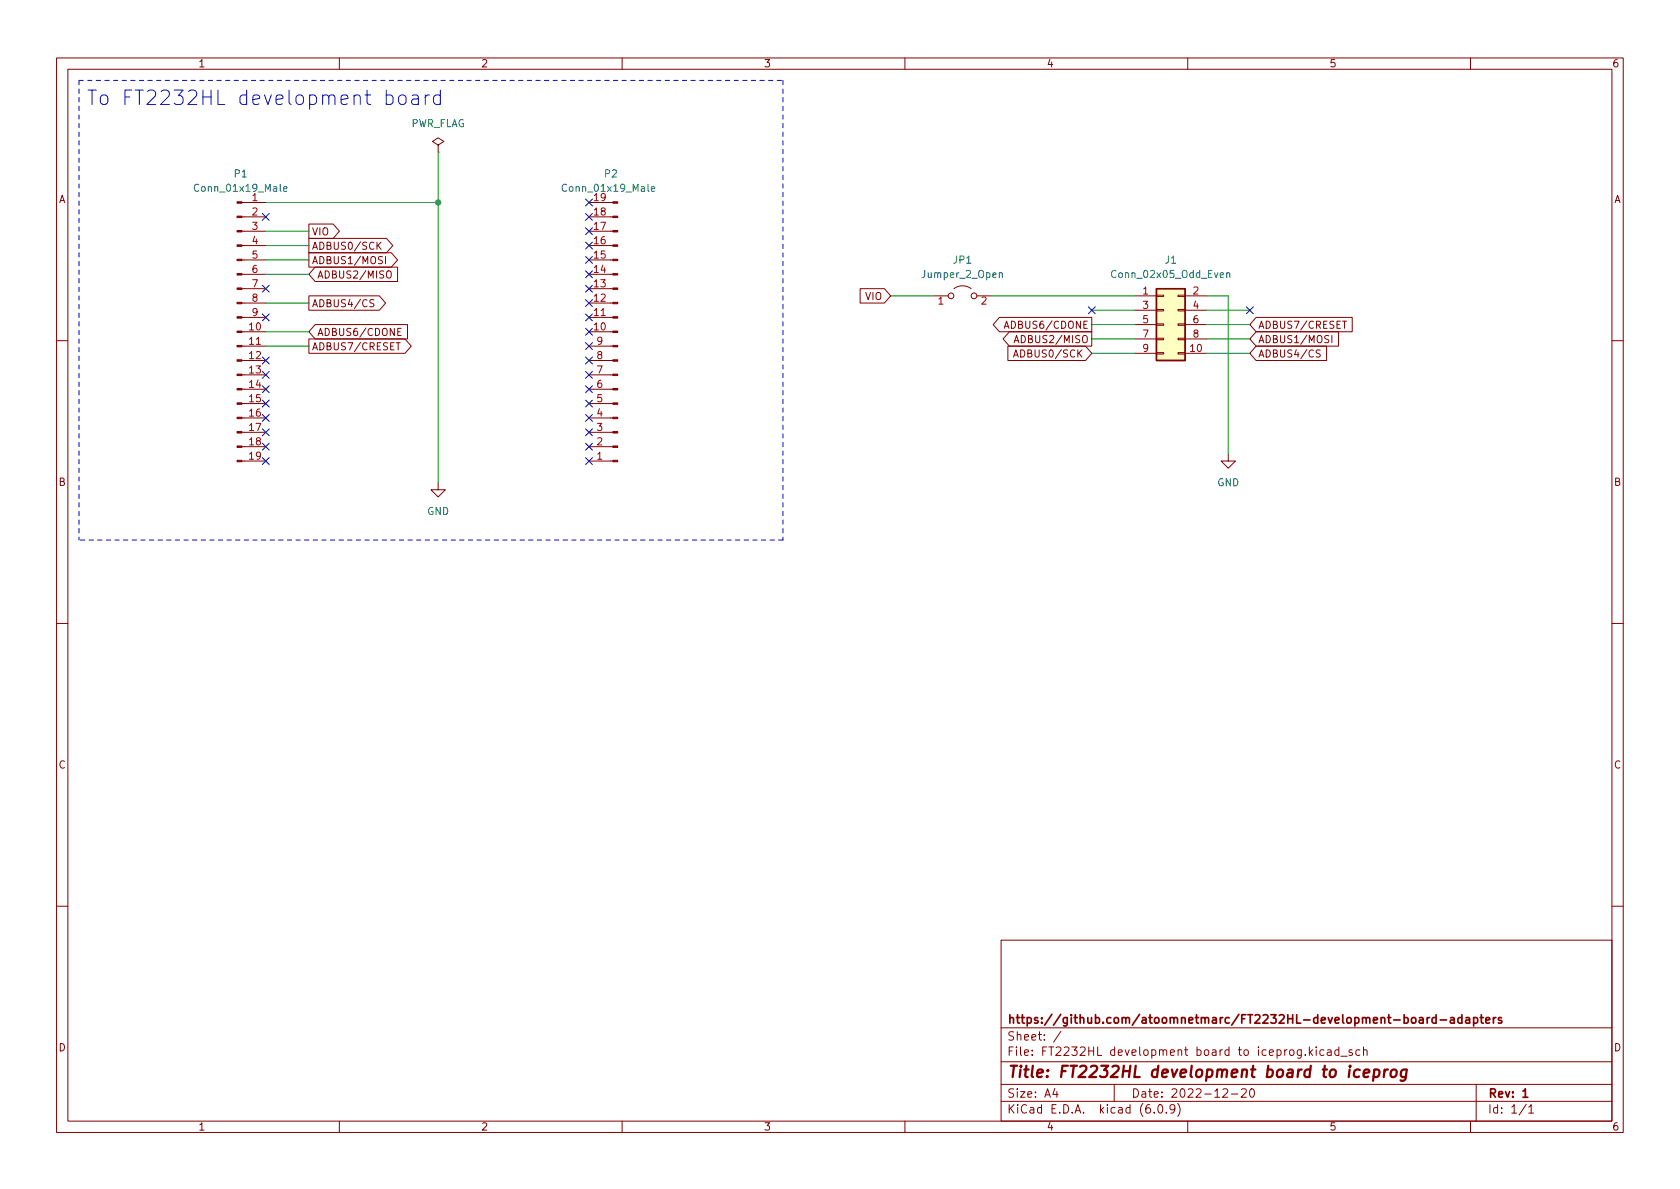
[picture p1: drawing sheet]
<svg xmlns="http://www.w3.org/2000/svg" width="297mm" height="210mm" viewBox="0 0 297 210" stroke-linecap="round" stroke-linejoin="round" font-family="sans-serif">
<g fill="none" stroke="#840000" stroke-width=".18">
<path d="M10 10.2h277v190.1h-277zM12 12.2h273v186.1h-273zM60 10.2v2M110 10.2v2M160 10.2v2M210 10.2v2M260 10.2v2M42.8 38.3h4.2M42.8 35.8h4.2M54.6 39.6h4.3l1.1 1.3-1.1 1.3h-4.3zM77.5 25.6l1-.6-1-.6-1 .6 1 .6v1.3M77.5 26.9h.1"/>
<path d="M104.1 38.3h4.3M104.1 35.8h4.3M42.8 58.7h4.2M42.8 56.1h4.2M42.8 53.6h4.2M42.8 51h4.2M42.8 48.5h4.2M42.8 46h4.2M42.8 43.4h4.2M42.8 40.9h4.2M54.6 44.7h14.6l1.1 1.3-1.1 1.2h-14.6zM54.6 42.2h13.7l1.1 1.2-1.1 1.3h-13.7z"/>
<path d="M54.6 52.3h12.5l1.1 1.3-1.1 1.3h-12.5zM54.6 59.9h17l1.1 1.3-1.1 1.3h-17zM55.7 57.4h16.4v2.5h-16.4l-1.1-1.2zM55.7 47.2h14.6v2.6h-14.6l-1.1-1.3zM66.1 53h-.5l-.2 .1v.4l.6 .2 .1 .3-.2 .3-.5-.1M66.8 43.4l.6 .7M67.4 42.8l-.7 .7M68.2 45.4v1.2M68.4 48.1l.2-.2a.43 .43 0 0 1 .6 .4v.5a.42 .42 0 0 1-.4 .4 .42 .42 0 0 1-.5-.4zM70.3 58.7h.5M70.9 58.1h-.6v1.2h.6M104.1 58.7h4.3"/>
<path d="M104.1 56.1h4.3M104.1 53.6h4.3M104.1 51h4.3M104.1 48.5h4.3M104.1 46h4.3M104.1 43.4h4.3M104.1 40.9h4.3M152.1 51h4.3l1.1 1.3-1.1 1.3h-4.3zM165.1 52.3h2.5M168.7 51a2.54 2.54 0 0 1 3 0M172.7 52.3h2.6M176.7 56.1h16.3v2.6h-16.3l-1.1-1.3z"/>
<path d="M177.5 58.1l.5-1.3 .4 1.3M177.7 57.7h.6M178.5 58.7h14.5v2.5h-14.5l-1.1-1.3zM200.7 52.3h3.8M200.7 54.9h3.8M200.7 57.4h3.8M200.7 59.9h3.8M204.5 59.8h1.2v.3h-1.2zM204.5 57.3h1.2v.2h-1.2zM204.5 54.7h1.2v.3h-1.2zM204.5 52.2h1.2v.2h-1.2zM208.3 59.8h1.2v.3h-1.2z"/>
<path d="M208.3 57.3h1.2v.2h-1.2zM208.3 54.7h1.2v.3h-1.2zM208.3 52.2h1.2v.2h-1.2zM209.5 52.3h3.9M209.5 54.9h3.9M209.5 57.4h3.9M209.5 59.9h3.9M222.1 56.1h17v2.6h-17l-1.1-1.3zM222.1 58.7h14.6v2.5h-14.6l-1.1-1.3zM235.5 59.3v1.3M237.4 56.8h.7M10 60.2h2"/>
<path d="M42.8 79h4.2M42.8 76.4h4.2M42.8 73.9h4.2M42.8 71.4h4.2M42.8 68.8h4.2M42.8 66.3h4.2M42.8 63.7h4.2M42.8 61.2h4.2M70 60.6h.8M104.1 79h4.3M104.1 76.4h4.3M104.1 73.9h4.3"/>
<path d="M104.1 71.4h4.3M104.1 68.8h4.3M104.1 66.3h4.3M104.1 63.7h4.3M104.1 61.2h4.3M178.2 61.2h13.7l1.1 1.3-1.1 1.2h-13.7zM179.2 63.1l.4-1.2 .4 1.2M179.3 60.6l.4-1.3 .5 1.3M179.3 62.8h.6M179.4 60.2h.6M200.7 62.5h3.8M204.5 62.4h1.2v.2h-1.2z"/>
<path d="M208.3 62.4h1.2v.2h-1.2zM209.5 62.5h3.9M222.1 61.2h12.4v2.5h-12.4l-1.1-1.2zM233.4 61.9h-.5l-.2 .2 .1 .3 .6 .3v.3l-.2 .1h-.5M285 60.2h2M42.8 81.5h4.2M77.5 85.3v1.3h1.2l-1.2 1.3-1.3-1.3h1.3M104.1 81.5h4.3M217.2 80.3v1.2h1.2l-1.2 1.3-1.3-1.3h1.3M10 110.2h2M285 110.2h2M10 160.2h2"/>
<path d="M177 166.3h108v32h-108zM285 160.2h2M60 198.3v2M110 198.3v2M160 198.3v2M177 194.8h108M177 191.8h108M177 187.8h108M177 181.8h108M186.5 192.5l-.4 1h1M186.9 193v1M187.6 182.4l-1.3 1.9"/>
<path d="M197 191.8v3M204.1 196.7v.1M204.9 195.4l.2-.1a.81 .81 0 0 1 .6 .7 .81 .81 0 0 1-.3 .8h-.2a.81 .81 0 0 1-.6-.6 .81 .81 0 0 1 .3-.8zM206.2 196.7v.1M207.7 196l-.3 .3h-.3l-.2-.3 .1-.6 .4-.1 .2 .2a.99 .99 0 0 1-.3 1.3h-.3M208.2 195.1a1.72 1.72 0 0 1 0 2.3M210 198.3v2M216.2 192.7l.6-.2 .2 .2 .1 .3-1 1h1M217.7 193.5h1.2M219.5 192.7l.6-.2 .2 .2 .1 .3-1 1h1M221.1 192.7l.2-.2a.81 .81 0 0 1 .6 .7 .81 .81 0 0 1-.3 .8h-.2a.81 .81 0 0 1-.3-1.3zM231.5 185.1v1.5"/>
<path d="M231.6 186.1l.5 .5M232.1 185.6l-.6 .6M232.7 185.1v.2M232.7 185.6v1M234.1 185.7l-.5-.1-.2 .3v.4l.1 .3h.6M234.7 185.7h.6l.1 .9M235.4 186l-.5 .1a.29 .29 0 0 0-.3 .2 .29 .29 0 0 0 .3 .3h.5M236.7 185.7l-.4-.1-.3 .3v.4l.1 .3h.6M236.7 185.1v1.5M237.1 186.8h1.1M239.1 185.7l-.4-.1-.2 .2 .1 .3 .5 .1v.4h-.6M240.4 185.7l-.4-.1-.3 .3v.4l.2 .3h.5"/>
<path d="M241.1 185.8l.2-.2 .3 .1 .1 .9M241.1 185.1v1.5M260 198.3v2M261 191.8v6.5M269.9 195.3l-1.3 1.9M270.3 195.8l.4-.5v1.5M270.3 196.8h.9"/>
<circle cx="168.1" cy="52.3" r=".51"/>
<circle cx="172.2" cy="52.3" r=".51"/>
</g>
<g fill="none" stroke="#840000" stroke-width=".3">
<path d="M252.3 179.9v1M252.8 179.9l-.3 .1-.2 .2M253.9 179.4v1.5M258.5 179.4v1.5M260.6 179.9v1.5M261.7 179.9h.6M261.9 179.4v1.3l.4 .2M264.1 179.9v1M264.5 179.9l-.3 .1-.1 .2M253.9 180l-.4-.1-.3 .3v.4l.1 .3h.6M254.6 180.4h1.2M256.5 180h.6v.9"/>
<path d="M257.1 180.3l-.5 .1a.29 .29 0 0 0-.2 .2 .29 .29 0 0 0 .2 .3h.5M258.5 180l-.4-.1-.3 .3v.4l.1 .3h.6M259.2 180h.6v.9M259.8 180.3l-.5 .1a.29 .29 0 0 0-.2 .2 .29 .29 0 0 0 .2 .3h.5M260.6 180l.4-.1 .3 .3v.4l-.2 .3h-.5M262.7 180.4l.7-.1-.1-.3-.4-.1-.2 .2 .1 .8h.5M265.5 180l-.4-.1-.2 .2 .1 .3 .5 .1v.4h-.6M269.3 193l.4-.5v1.5M269.3 194h.8"/>
</g>
<path d="M241.1 189.8l1-.2-.1-.4-.1-.1-.6 .1-.2 1 .2 .3 .6-.1M243 189.2l.2-.1 .6 .1 .1 .3-.1 .6a.66 .66 0 0 1-.9 .3M243 189.1l-.2 2M244.8 189.1l-.1 1.4M245.4 189.1l-.4 .1-.2 .3M246 189.3a.52 .52 0 0 1 .6-.2 .52 .52 0 0 1 .4 .4l-.1 .6a.55 .55 0 0 1-.5 .4 .55 .55 0 0 1-.6-.4zM248.7 189.2a.66 .66 0 0 0-1 .3v.6l.1 .3 .2 .1 .6-.1M248.7 189.1l-.2 1.6a.6 .6 0 0 1-.9 .3" fill="none" stroke="#840000" stroke-width=".4"/>
<path d="M204.5 51h5v12.7h-5z" fill="#ffffc2" stroke="#ffffc2" stroke-width=".18"/>
<path d="M204.5 51h5v12.7h-5z" fill="none" stroke="#840000" stroke-width=".25"/>
<path d="M50.1 33.4l.6-.1v-.2l-.4-.1-.2 .2 .1 .6h.5M115.2 33.4l.6-.1-.1-.2-.4-.1-.1 .2v.6h.5M176.7 48.4l.2-.2 .3 .1v.8M216.9 48.4l.2-.2 .3 .1v.8M216.9 48.2v.9" fill="none" stroke="#006464" stroke-width=".18"/>
<g fill="#840000" stroke="#840000" stroke-width=".18">
<path d="M41.9 81.4h.9v.3h-.9z"/>
<path d="M41.9 78.9h.9v.2h-.9z"/>
<path d="M41.9 76.3h.9v.3h-.9z"/>
<path d="M41.9 73.8h.9v.2h-.9z"/>
<path d="M41.9 71.2h.9v.3h-.9z"/>
<path d="M41.9 68.7h.9v.3h-.9z"/>
<path d="M41.9 66.2h.9v.2h-.9z"/>
<path d="M41.9 63.6h.9v.3h-.9z"/>
<path d="M41.9 61.1h.9v.2h-.9z"/>
<path d="M41.9 58.5h.9v.3h-.9z"/>
<path d="M41.9 56h.9v.3h-.9z"/>
<path d="M41.9 53.5h.9v.2h-.9z"/>
<path d="M41.9 50.9h.9v.3h-.9z"/>
<path d="M41.9 48.4h.9v.2h-.9z"/>
<path d="M41.9 45.8h.9v.3h-.9z"/>
<path d="M41.9 43.3h.9v.3h-.9z"/>
<path d="M41.9 40.8h.9v.2h-.9z"/>
<path d="M41.9 38.2h.9v.3h-.9z"/>
<path d="M41.9 35.7h.9v.2h-.9z"/>
<path d="M108.4 35.7h.8v.2h-.8z"/>
<path d="M108.4 38.2h.8v.3h-.8z"/>
<path d="M108.4 40.8h.8v.2h-.8z"/>
<path d="M108.4 43.3h.8v.3h-.8z"/>
<path d="M108.4 45.8h.8v.3h-.8z"/>
<path d="M108.4 48.4h.8v.2h-.8z"/>
<path d="M108.4 50.9h.8v.3h-.8z"/>
<path d="M108.4 53.5h.8v.2h-.8z"/>
<path d="M108.4 56h.8v.3h-.8z"/>
<path d="M108.4 58.5h.8v.3h-.8z"/>
<path d="M108.4 61.1h.8v.2h-.8z"/>
<path d="M108.4 63.6h.8v.3h-.8z"/>
<path d="M108.4 66.2h.8v.2h-.8z"/>
<path d="M108.4 68.7h.8v.3h-.8z"/>
<path d="M108.4 71.2h.8v.3h-.8z"/>
<path d="M108.4 73.8h.8v.2h-.8z"/>
<path d="M108.4 76.3h.8v.3h-.8z"/>
<path d="M108.4 78.9h.8v.2h-.8z"/>
<path d="M108.4 81.4h.8v.3h-.8z"/>
</g>
<path d="M68.3 16.9l.7-.1 .5 .5v.7l-.2 .4-.3 .1-.7-.1M70.7 16.9a.69 .69 0 0 1 1.1 .4v.7a.69 .69 0 0 1-.7 .5 .69 .69 0 0 1-.6-.5v-.7zM72.9 16.9l.2-.1 .8 .1 .1 .2v1.4M74 17.4l-.9 .1a.5 .5 0 0 0-.3 .5 .5 .5 0 0 0 .3 .5l.9-.1M75.2 16.8v1.7M75.9 16.8a.65 .65 0 0 0-.7 .5M77.8 16.9l-.7-.1-.5 .5v.7l.3 .4 .2 .1 .7-.1M77.8 15.9v2.6" fill="none" stroke="#0000c2" stroke-width=".18"/>
<path d="M14 14.2v81.3M14 14.2h124.4M138.4 14.2v81.3M138.4 95.5h-124.4" fill="none" stroke="#0000c2" stroke-width=".18" stroke-dasharray=".8 .8"/>
<g fill="none" stroke="#009600" stroke-width=".18">
<path d="M47 35.8h30.5M77.5 26.9v58.4M47 53.6h7.6M47 40.9h7.6M47 58.7h7.6M47 48.5h7.6M47 46h7.6M47 43.4h7.6M157.5 52.3h7.6M175.3 52.3h25.4M193 59.9h7.7M193 57.4h7.7"/>
<path d="M193 54.9h7.7M213.4 52.3h3.8v28M213.4 59.9h7.6M213.4 57.4h7.6M213.4 54.9h7.6M47 61.2h7.6M193 62.5h7.7M213.4 62.5h7.6"/>
</g>
<g fill="none" stroke="#000084" stroke-width=".18">
<path d="M46.4 37.7l1.2 1.3M47.6 37.7l-1.2 1.3M103.5 35.2l1.2 1.2M103.5 37.7l1.2 1.3M104.7 35.2l-1.2 1.2M104.7 37.7l-1.2 1.3M46.4 55.5l1.2 1.2M46.4 50.4l1.2 1.3M47.6 55.5l-1.2 1.2M47.6 50.4l-1.2 1.3M103.5 42.8l1.2 1.2M103.5 53l1.2 1.2"/>
<path d="M103.5 50.4l1.2 1.3M103.5 40.3l1.2 1.2M103.5 55.5l1.2 1.2M103.5 58.1l1.2 1.2M103.5 45.4l1.2 1.2M103.5 47.9l1.2 1.2M104.7 42.8l-1.2 1.2M104.7 53l-1.2 1.2M104.7 50.4l-1.2 1.3M104.7 40.3l-1.2 1.2M104.7 55.5l-1.2 1.2M104.7 58.1l-1.2 1.2"/>
<path d="M104.7 45.4l-1.2 1.2M104.7 47.9l-1.2 1.2M192.4 54.2l1.2 1.3M193.6 54.2l-1.2 1.3M220.4 54.2l1.2 1.3M221.6 54.2l-1.2 1.3M46.4 63.1l1.2 1.3M46.4 65.7l1.2 1.2M46.4 68.2l1.2 1.2M46.4 75.8l1.2 1.3M46.4 70.8l1.2 1.2M46.4 73.3l1.2 1.2"/>
<path d="M46.4 78.4l1.2 1.2M47.6 63.1l-1.2 1.3M47.6 65.7l-1.2 1.2M47.6 68.2l-1.2 1.2M47.6 75.8l-1.2 1.3M47.6 70.8l-1.2 1.2M47.6 73.3l-1.2 1.2M47.6 78.4l-1.2 1.2M103.5 65.7l1.2 1.2M103.5 63.1l1.2 1.3M103.5 75.8l1.2 1.3M103.5 73.3l1.2 1.2"/>
<path d="M103.5 70.8l1.2 1.2M103.5 68.2l1.2 1.2M103.5 60.6l1.2 1.2M103.5 78.4l1.2 1.2M104.7 65.7l-1.2 1.2M104.7 63.1l-1.2 1.3M104.7 75.8l-1.2 1.3M104.7 73.3l-1.2 1.2M104.7 70.8l-1.2 1.2M104.7 68.2l-1.2 1.2M104.7 60.6l-1.2 1.2M104.7 78.4l-1.2 1.2"/>
<path d="M46.4 80.9l1.2 1.2M47.6 80.9l-1.2 1.2M103.5 80.9l1.2 1.2M104.7 80.9l-1.2 1.2"/>
</g>
<circle cx="77.5" cy="35.8" r=".46" fill="#009600" stroke="#009600" stroke-width=".18"/>
<text font-size="3.5" fill="#0000c2" x="15.2" y="18.6">To FT2232HL development board</text>
<text font-size="2.8" fill="#840000" x="178" y="190.6">Title: FT2232HL development board to iceprog</text>
<g font-size="2.1" fill="#840000">
<text x="178" y="184">Sheet: /</text>
<text x="178" y="181">https://github.com/atoomnetmarc/FT2232HL-development-board-adapters</text>
<text x="178" y="186.7">File: FT2232HL development board to iceprog.kicad_sch</text>
<text x="178" y="196.9">KiCad E.D.A. kicad (6.0.9)</text>
<text x="178" y="194.1">Size: A4</text>
<text x="200" y="194.1">Date: 2022-12-20</text>
<text x="263" y="194.1">Rev: 1</text>
<text x="263" y="196.9">Id: 1/1</text>
</g>
<g font-size="1.8" fill="#840000">
<text x="35" y="11.9">1</text>
<text x="85" y="11.9">2</text>
<text x="135" y="11.9">3</text>
<text x="185" y="11.9">4</text>
<text x="235" y="11.9">5</text>
<text x="285" y="11.9">6</text>
<text x="10.3" y="35.9">A</text>
<text x="285.3" y="35.9">A</text>
<text x="55.1" y="41.6">VIO</text>
<text x="55.1" y="46.7">ADBUS1/MOSI</text>
<text x="55.1" y="44.2">ADBUS0/SCK</text>
<text x="56" y="49.2">ADBUS2/MISO</text>
<text x="153" y="53">VIO</text>
<text x="55.1" y="54.3">ADBUS4/CS</text>
<text x="56" y="59.4">ADBUS6/CDONE</text>
<text x="178.4" y="58.1">ADBUS6/CDONE</text>
<text x="222.4" y="58.1">ADBUS7/CRESET</text>
<text x="55.1" y="61.9">ADBUS7/CRESET</text>
<text x="180.1" y="63.2">ADBUS0/SCK</text>
<text x="180.3" y="60.7">ADBUS2/MISO</text>
<text x="222.4" y="63.2">ADBUS4/CS</text>
<text x="222.4" y="60.7">ADBUS1/MOSI</text>
<text x="10.3" y="85.9">B</text>
<text x="285.3" y="85.9">B</text>
<text x="10.3" y="135.9">C</text>
<text x="285.3" y="135.9">C</text>
<text x="10.3" y="185.9">D</text>
<text x="285.3" y="185.9">D</text>
<text x="35" y="199.9">1</text>
<text x="85" y="199.9">2</text>
<text x="135" y="199.9">3</text>
<text x="185" y="199.9">4</text>
<text x="235" y="199.9">5</text>
<text x="285" y="199.9">6</text>
</g>
<g font-size="1.8" fill="#006464">
<text x="72.5" y="22.5">PWR_FLAG</text>
<text x="34.9" y="33.9">Conn_01x19_Male</text>
<text x="41.5" y="31.4">P1</text>
<text x="99.9" y="33.9">Conn_01x19_Male</text>
<text x="105.1" y="35.6">19</text>
<text x="106.9" y="31.4">P2</text>
<text x="168.6" y="46.6">JP1</text>
<text x="206" y="46.6">J1</text>
<text x="163.2" y="49.1">Jumper_2_Open</text>
<text x="196.9" y="49.1">Conn_02x05_Odd_Even</text>
<text x="215.2" y="86">GND</text>
<text x="75.5" y="91.1">GND</text>
</g>
<g font-size="1.8" fill="#a90000">
<text x="44.6" y="35.6">1</text>
<text x="44.6" y="38.1">2</text>
<text x="44.6" y="40.6">3</text>
<text x="105.1" y="40.6">17</text>
<text x="105.1" y="38.1">18</text>
<text x="44.6" y="43.2">4</text>
<text x="44.6" y="45.7">5</text>
<text x="105.1" y="45.7">15</text>
<text x="105.1" y="43.2">16</text>
<text x="44.6" y="48.3">6</text>
<text x="44.6" y="50.8">7</text>
<text x="44.6" y="53.3">8</text>
<text x="105.1" y="53.3">12</text>
<text x="105.1" y="50.8">13</text>
<text x="105.1" y="48.3">14</text>
<text x="165.9" y="53.8">1</text>
<text x="173.5" y="53.8">2</text>
<text x="202.1" y="52.1">1</text>
<text x="211" y="52.1">2</text>
<text x="44.1" y="58.4">10</text>
<text x="44.6" y="55.9">9</text>
<text x="105.1" y="58.4">10</text>
<text x="105.1" y="55.9">11</text>
<text x="202.1" y="54.6">3</text>
<text x="202.1" y="57.1">5</text>
<text x="202.1" y="59.7">7</text>
<text x="211" y="54.6">4</text>
<text x="211" y="57.1">6</text>
<text x="211" y="59.7">8</text>
<text x="44.1" y="61">11</text>
<text x="44.1" y="63.5">12</text>
<text x="105.6" y="63.5">8</text>
<text x="105.6" y="61">9</text>
<text x="202.1" y="62.2">9</text>
<text x="210.5" y="62.2">10</text>
<text x="44.1" y="66">13</text>
<text x="44.1" y="68.6">14</text>
<text x="44.1" y="71.1">15</text>
<text x="105.6" y="71.1">5</text>
<text x="105.6" y="68.6">6</text>
<text x="105.6" y="66">7</text>
<text x="44.1" y="73.7">16</text>
<text x="44.1" y="76.2">17</text>
<text x="105.6" y="76.2">3</text>
<text x="105.6" y="73.7">4</text>
<text x="44.1" y="78.7">18</text>
<text x="44.1" y="81.3">19</text>
<text x="105.6" y="81.3">1</text>
<text x="105.6" y="78.7">2</text>
</g>
</svg>
